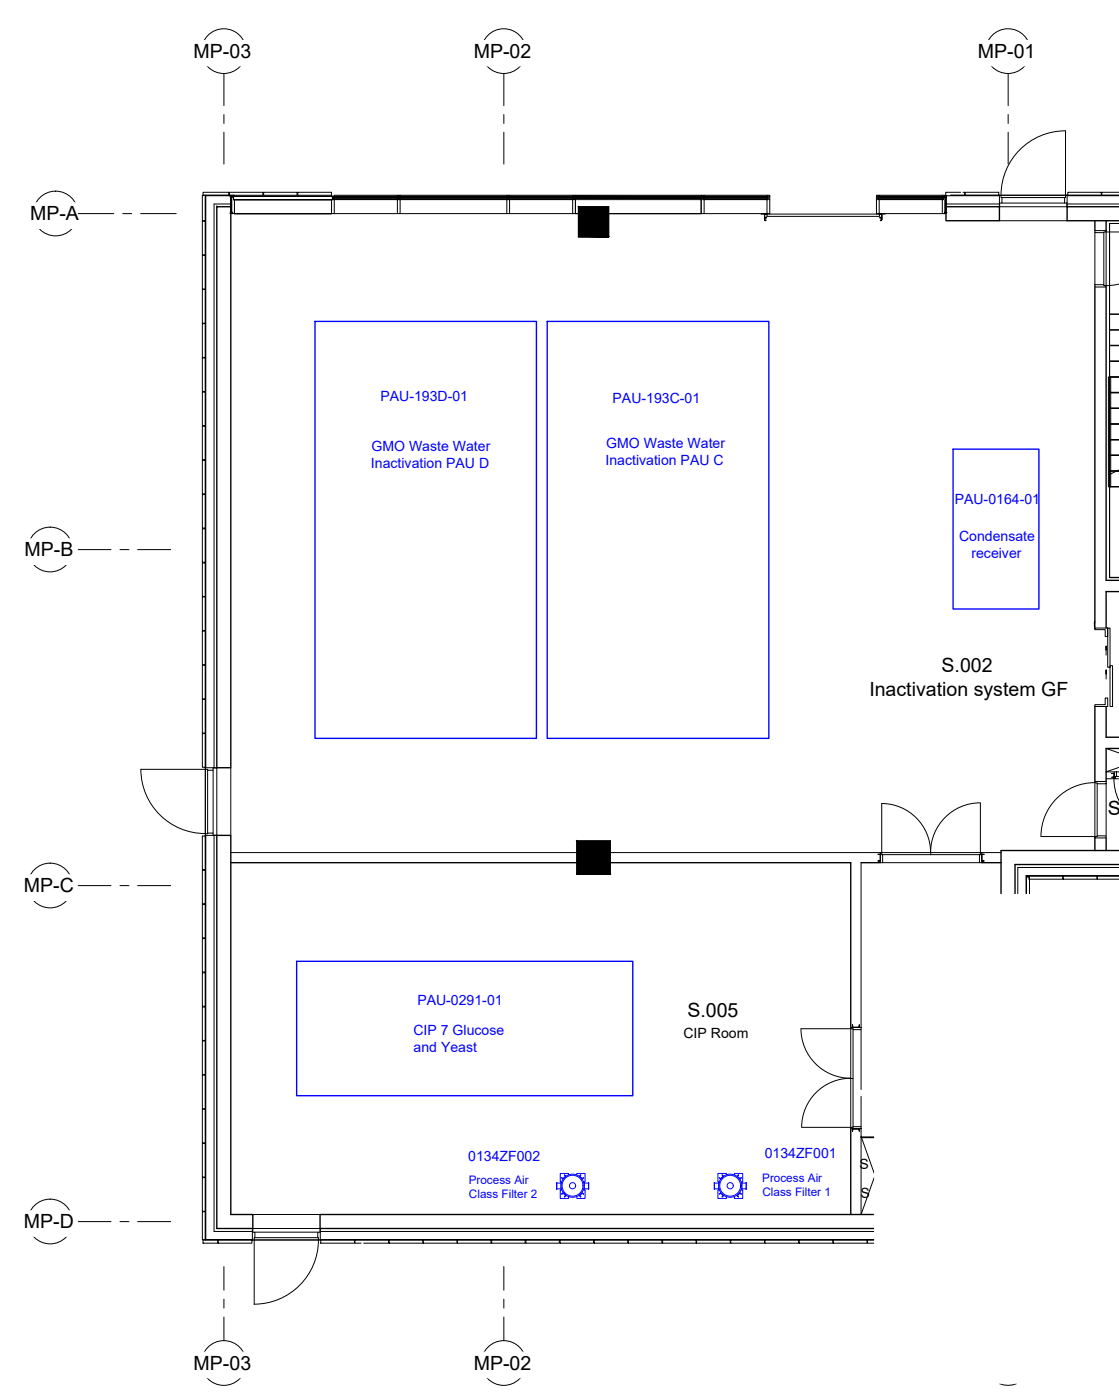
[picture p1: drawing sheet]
<svg xmlns="http://www.w3.org/2000/svg" width="206mm" height="258mm" viewBox="0 0 206 258" stroke-linecap="round" stroke-linejoin="round" font-family="sans-serif">
<!-- layer: Equipment -->
<g fill="none" stroke="#00f" stroke-width=".18">
<path d="M102.7 218.3v1.2zM102.7 218.4h.8M102.7 219.4h.8M103.5 219v.5l.1-.1M103.6 218.4l-.1-.1v.5M103.6 219.6h-.2v1.6h1.5v-.3M103.8 217.5h.1M104.2 216.8v.1M104.2 216.9l.1 .3M104.2 216.8l.2 .3-.6 .6-.2-.3 .2 .1M104.3 217.2l-.4 .3M104.9 216.9v-.3h-1.5v1.6h.2"/>
<path d="M106.4 216.9v-.3h1.5v1.6h-.2M107 217.2l.4 .3M107.1 216.8v.1M107.1 216.9l-.1 .3M107.1 216.8l-.2 .3 .5 .6 .3-.3M107.4 217.5h.1M107.6 217.4h.1M107.6 217.4l-.1 .1M107.7 219.6h.2v1.6h-1.5v-.3M107.7 218.4l.1-.1v.5M107.8 219v.5l-.1-.1M107.8 218.4h.8"/>
<path d="M107.8 219.4h.8M108.6 218.3v1.2zM131.8 218.3v1.2zM131.8 218.4h.8M131.8 219.4h.8M132.6 219v.5l.1-.1M132.7 218.4l-.1-.1v.5M132.8 219.6h-.3v1.6h1.5v-.3M132.9 217.5h.1M133.4 217.1v.1M133.4 217.1l-.2-.3 .3 .3-.5 .6-.3-.3 .2 .1M133.4 217.2l-.4 .3"/>
<path d="M134 216.9v-.3h-1.5v1.6h.3M135.5 216.9v-.3h1.5v1.6h-.2M136.1 217.1v.1M136.1 217.2l.4 .3M136.2 216.8v.1M136.3 216.8l-.3 .3 .6 .6 .2-.3-.2 .1M136.3 216.9l-.2 .2M136.5 217.5h.1M136.8 219.6h.2v1.6h-1.5v-.3M136.8 218.4l.1-.1v.5M136.9 219v.5l-.1-.1M136.9 218.4h.8"/>
<path d="M136.9 219.4h.8M137.7 218.3h.1M137.7 219.5h.1M137.7 218.3v1.2M103.8 220.3h.1M103.8 220.3l-.2 .1 .2-.2 .6 .5-.2 .3M103.9 220.3l.4 .3M104.2 220.8v.1M104.3 220.6v.1M104.3 220.7l-.1 .2M107 220.6v.1M107 220.7l.1 .2"/>
<path d="M107.1 220.8v.1M107.4 220.3h.1M107.4 220.3l-.4 .3M107.5 220.3l.1 .1M107.6 220.4h.1M107.7 220.4l-.3-.2-.5 .5 .2 .3M132.9 220.3h.1M132.9 220.3l-.2 .1 .3-.2 .5 .5-.3 .2 .2-.2M133 220.3l.4 .3M133.4 220.6v.1M136.1 220.6v.1M136.1 220.7l.2 .2"/>
<path d="M136.2 220.8v.1M136.5 220.3h.1M136.5 220.3l-.4 .3M136.6 220.3l.2 .1-.2-.2-.6 .5 .3 .3"/>
<circle cx="105.6" cy="218.9" r="2.14"/>
<circle cx="105.6" cy="218.9" r="1.93"/>
<circle cx="105.6" cy="218.9" r=".57"/>
<circle cx="134.7" cy="218.9" r="2.14"/>
<circle cx="134.7" cy="218.9" r="1.93"/>
<circle cx="134.7" cy="218.9" r=".57"/>
</g>
<!-- layer: A-WALL -->
<g fill="none" stroke="#000" stroke-width=".25">
<path d="M42.6 38.2h-2.6v103.5h2.6v-102.4M174.5 38.2h9.9v2.5h-9.9v-1.4M206.5 38.2h-9.6v2.5h9.6M202 53v61.7M202 40.7v1.9M204.1 40.7v1.9M204.1 53v54.1h2.4M206.5 109.2h-2.4v6.7M202 130.4v13.8M204.1 130.4v5.7h2.4M206.5 138.2h-2.4v6M40 154.2h2.6v70h4v2.6h-6.6z"/>
<path d="M42.6 159.2h63.8M112.6 159.2h44.4v30.4M158.9 159.2h3.5M181.1 159.2h3.6M202 154.7v2.3M204.1 154.7v2.3M206.5 157h-21.8v8M206.5 159.6h-19.2v5.4M157 208.3v15.9M161.3 224.2h-102.2v2.6h102.2"/>
</g>
<!-- layer: A-DOOR -->
<g fill="none" stroke="#000" stroke-width=".18">
<path d="M141.1 39.6v1v-1M141.1 39.5h.1M141.1 39.6h.1M141.1 39.5h.5h-.5M141.5 39.5h20.8v.4h-20.8zM141.5 39.5l-1.1-.1 1.6 .1M141.6 39.5h.1M161.7 39.5l1.6-.1-1 .1M162.2 39.5h.1M162.6 39.5h.1M162.6 39.6h.1M162.6 39.5h-.4h.4"/>
<path d="M162.7 39.6v1v-1M184.4 36h.3v.5h.2v1h-.5zM184.8 36h11.7M184.9 36.5h11.5M184.9 37.5h11.5M188.2 27.6a11.8 11.8 0 0 1 8.4-3.5v11.9h-11.9a11.8 11.8 0 0 1 3.5-8.4zM196.6 36h.3v1.5h-.5v-1h.2zM141.1 40.5h.1M141.1 40.2v.3M141.1 40.7h.2M141.1 40.2h.1M141.1 40.2h.3h-.1"/>
<path d="M141.1 40.7h.1M141.2 40.7l-.1-.2v.2M141.3 40.7v-.1zM141.4 40.2h.1M162.3 40.2h.1M162.4 40.6l.1 .1zM162.5 40.2h-.2h.3M162.5 40.7l.2-.2-.1 .2h-.1M162.6 40.5h.1M162.6 40.2h.1M162.7 40.2v.3M202 52.6h1.7v.1h.4v.3h-2.1z"/>
<path d="M202 42.6h2.1v.2h-.4v.1h-1.7zM202 42.9v9.7M203.7 42.9v9.7M206.5 42.8h-2.4v9.9l2.4-.3M201.9 115.1h.1M201.9 115.1v.6M201.9 115.7h.1M202 115.1h.1M202 115.7h.1M202 115.9v-1.2v1.4M202 115.9h2.4v1.6h-.5v-1.3h-1.9zM204.1 120v-.7v.7"/>
<path d="M204.1 119.3v1.6M204.4 115.9h.4v7.3h-.4zM202 130.1h1.9v-1.3h.5v1.6h-2.4zM204.1 124.4v-.7v.7M204.1 123.7v1.6M204.8 122.9h.5v7.5h-.5zM26 142a11.9 11.9 0 0 0 11.9 11.9v-11.9h-11.9M37.9 153.9l1.4-.1v.4h-1.4zM37.9 141.7h1.4v.5h-1v-.2h-.4zM37.9 142.1v11.7M38.3 142.2v11.6M39.3 142.2v11.6"/>
<path d="M162 157.7h.4v1.2h-.4h.4v-1.2zM162.4 157.4h.3v.4h.2v1.4h-.5zM162.7 157.8h18.2M162.9 159.2h17.8M171.7 157.4v.4M180.9 148.2a9.2 9.2 0 0 0-9.2 9.1 9 9 0 0 0-9-9M180.9 157.4h.2v1.8h-.4v-1.4h.2zM180.9 148.2v9.2h-18.2v-9.1M181.1 157.7h.5h-.5v1.2h.5h-.5zM202 144.5a9.9 9.9 0 0 0-9.9 9.9M202 144.2h2.1v.5h-1.7v-.2h-.4zM202 154.4h.4v-.1h1.7v.4h-2.1z"/>
<path d="M202 144.5v9.9h-9.9M202.4 144.7v9.6M204.1 144.7v9.6M205.1 142.8h.5v.7h-.5l.5-.1v-.6zM205.5 143.7a9.3 9.3 0 0 0 1 4.2M205.8 143.7h.7M206 142.5h-.4v1.2h.2v-.4h.2v-.8h.5M206 143.3h.5M147.8 189.9a9.2 9.2 0 0 0 9.1 9.1 9 9 0 0 0-9 9.1M147.8 189.9h9.2v18.2h-9M157 189.6h1.9v.5h-1.5v-.2h-.4zM157 199.1h.4"/>
<path d="M157.3 189.2v.4h1.2v-.4v.4h-1.2zM157.4 189.9v18.2M158.9 190.1v11M157 208.1h.4v-.1h1.5v.3h-1.9zM157.3 208.3h1.2v.5v-.4h-1.2v.4zM158.9 202.4v5.6M46.6 227.4h.4l-.1 1.5h-.3zM47 228.9h11.7M47 228.4h11.6M47 227.4h11.6M58.6 227.4h.5v1.5h-.3zM58.8 228.9h-11.9v11.9"/>
<path d="M58.8 228.9a11.9 11.9 0 0 1-11.9 11.8"/>
</g>
<!-- layer: S-COLS -->
<g fill="#000" stroke="#000" stroke-width=".18">
<path d="M106.7 38.2l5.6 5.4v-5.4zM106.7 38.2l5.6 5.4h-5.6z"/>
<path d="M106.7 43.6l5.6 .1v-.1zM106.7 43.6l5.6 .1h-5.6z"/>
<path d="M106.4 155.2l6.2 6.1v-6.1zM106.4 155.2l6.2 6.1h-6.2z"/>
<path d="M106.4 161.3l6.2 .1zM106.4 161.3l6.2 .1z"/>
</g>
<path d="M106.7 38.2h5.6v5.5h-5.6zM106.4 155.2h6.2v6.2h-6.2z" fill="none" stroke="#000" stroke-width=".18"/>
<!-- layer: S-FNDN -->
<g fill="none" stroke="#000" stroke-width=".18">
<path d="M42.2 36h.1M48.5 36h.1M54.8 36h.1M178 36h.1M184.3 36h.1M184.4 37.5v.7M196.8 38.2h.1M196.8 37.5v.7M197 36h-.2M203.2 36h.1M37.8 40.7v.1M37.8 47v.1"/>
<path d="M37.8 53.4h.1M37.8 59.7h.1M37.8 66v.1M37.8 72.3v.1M37.8 78.5v.2M37.8 84.9v.1M37.8 91.2v.1M37.8 97.5v.1M37.8 103.8v.1M37.8 110.1v.1M37.8 116.4v.1M37.8 122.7v.1"/>
<path d="M37.8 129v.1M37.8 135.3v.1M37.8 141.6l.1 .1M37.9 154.2l-.1 .1M39.3 154.2h.7M40 141.7h-.7M37.8 160.5v.1M37.8 166.8v.1M37.8 173.1v.1M37.8 179.4v.2M189.4 161.7v.2M189.4 161.8h.5"/>
<path d="M196.1 161.8h.1M202.4 161.8h.1M37.8 185.7v.2M37.8 192v.1M37.8 198.3v.1M37.8 204.7h.1M37.8 211h.1M37.8 217.3v.1M37.8 223.6v.1M37.8 228.8v.1M40.2 229h.1M46.6 228.9l-.1 .1"/>
<path d="M46.6 226.8v.6M59.1 228.9l.1 .1M59.1 226.8v.6M65.4 229h.1M71.7 229h.1M78 229h.1M84.3 229h.1M90.6 229h.1M96.9 229h.1M103.2 229h.1M109.5 229h.1M115.8 229h.1"/>
<path d="M122.1 229h.2M128.4 229h.1M134.7 229h.1M141.1 229h.1M147.4 229h.1M153.7 229h.1M160 229h.1"/>
</g>
<!-- layer: A-WALL-FNSH -->
<g fill="none" stroke="#000" stroke-width=".18">
<path d="M174.5 36l9.9 .1M175.4 36h9M196.9 36h9.6M196.9 36.1h9.6M37.9 141.7v-105.7h4.7l-4.6 .1v105.6M37.9 154.2v74.7h8.7M38 154.2v74.6h8.6M42.6 157.4h63.8M112.6 157.4h49.8M158.9 159.2v30.4M181.1 157.4h3.6M204.1 143.7h1.5"/>
<path d="M206.5 161.7h-17.1v3.3M206.5 161.6h-17.2v3.4M158.9 209.9h.1M158.9 208.3v1.6M158.9 215v9.2M158.9 209.9v.1M59.1 228.9h102.2M59.1 228.8h102.2"/>
</g>
<!-- layer: A-WALL -->
<g fill="none" stroke="#000" stroke-width=".18">
<path d="M40 38.2h.1M42.6 37.7h-3.1v104M42.6 36.1v.2M174.5 36.1v.2M174.5 37.7h9.9M184.4 37.5v.7M196.9 37.5v.7M196.9 37.7h9.6M39.3 141.7h.7M39.3 154.2h.7M39.5 154.2v73.1h7.1M204.1 142.5h1.5"/>
<path d="M206.5 160.1h-18.7v4.9M46.6 226.8v.6M59.1 226.8v.6M59.1 227.3h102.2"/>
</g>
<!-- layer: A-DOOR-OPNG -->
<path d="M184.4 38.2h12.4M184.4 40.7h12.5M40 141.7v12.5M42.6 141.7v12.5M46.6 226.8h12.5M46.6 224.2h12.5" fill="none" stroke="#000" stroke-width=".18"/>
<!-- layer: S-STRS-MBND -->
<g fill="none" stroke="#000" stroke-width=".18">
<path d="M204.7 58v-16.7h1.8h-1.8v16.7h1.8M204.7 58h1.8M204.7 58v31.8M204.7 78.2h1.8M204.7 75.3h1.8M204.7 72.4h1.8M204.7 69.5h1.8M204.7 66.7h1.8M204.7 63.7h1.8M204.7 60.9h1.8M204.7 78.3h1.8M204.7 75.4h1.8"/>
<path d="M204.7 72.5h1.8M204.7 69.6h1.8M204.7 63.8h1.8M204.7 89.8v16.8h1.8M204.7 89.8h1.8M204.7 86.9h1.8M204.7 84h1.8M204.7 81.1h1.8M204.7 87h1.8M204.7 81.2h1.8M206.5 89.8h-1.8v16.8h1.8h-1.8v-16.8M206.5 86.7l-1.8 .9"/>
</g>
<!-- layer: S-STRS -->
<path d="M204.9 78.3h1.6M204.9 75.4h1.6M204.9 72.5h1.6M204.9 69.6h1.6M206.5 66.7h-1.8v2.9M204.7 87.5v.1M204.9 87h1.1M204.9 84h1.6M204.9 81.2h1.6" fill="none" stroke="#000" stroke-width=".18"/>
<!-- layer: A-FLOR-HRAL -->
<path d="M204.5 69.6h.4v17.9l-.2 .1h-.2z" fill="none" stroke="#000" stroke-width=".18"/>
<!-- layer: A-FLOR-HRAL-MBND -->
<path d="M204.9 87.5v2.3h-.4v-2.2" fill="none" stroke="#000" stroke-width=".18"/>
<!-- layer: A-GLAZ-CURT -->
<g fill="none" stroke="#000" stroke-width=".18">
<path d="M37.3 36h.6v4.7h-.6zM37.5 35.5h4.7v.5h-4.7zM42.3 35.5h6.2v.5h-6.2zM43.1 36.8h18.2zM43.1 36.3h18.2v.5h-18.2zM43.1 36.2l18.2 .1zM43.3 39.4h17.9zM43.3 36.8h17.9v2.6h-17.9zM48.6 35.5h6.2v.5h-6.2zM54.9 35.5h6.3v.5h-6.3zM61.5 36.7h12v.1h-12zM61.5 36.5h12v.1h-12z"/>
<path d="M61.5 36.2h12v.1h-12zM73.7 36.7h20v.1h-20zM73.7 36.5h20v.1h-20zM73.7 36.2h20v.1h-20zM93.8 36.7h12v.1h-12zM93.8 36.5h12v.1h-12zM93.8 36.2h12v.1h-12zM106 36.5h23.5v.1h-23.5zM106 36.2h23.5v.1h-23.5zM106.2 39.4h23.2h-17.1M106.2 36.8h23.2v2.6h-23.2zM129.7 36.7h12v.1h-12z"/>
<path d="M129.7 36.5h12v.1h-12zM129.7 36.2h12v.1h-12zM162.1 36.7h11.9v.1h-11.9zM162.1 36.5h11.9v.1h-11.9zM162.1 36.2h11.9v.1h-11.9zM177.2 35.5h-2.7v.5M177.7 35.5h.3v.5h-2.6M178.1 35.5h6.2v.5h-6.2zM197 35.5h6.2v.5h-6.2zM206.5 35.5h-3.2v.5h3.2M37.3 59.7h.6v6.3h-.6zM37.3 53.4h.6v6.3h-.6z"/>
<path d="M37.3 47.1h.6v6.3h-.6zM37.3 40.8h.6v6.2h-.6zM37.3 78.7h.6v6.2h-.6zM37.3 72.4h.6v6.1h-.6zM37.3 66.1h.6v6.2h-.6zM37.3 97.6h.6v6.2h-.6zM37.3 91.3h.6v6.2h-.6zM37.3 85h.6v6.2h-.6zM37.3 116.5h.6v6.2h-.6zM37.3 110.2h.6v6.2h-.6zM37.3 103.9h.6v6.2h-.6zM37.3 135.4h.6v6.2h-.6z"/>
<path d="M37.3 129.1h.6v6.2h-.6zM37.3 122.8h.6v6.2h-.6zM37.3 154.3h.6v6.2h-.6zM37.3 160.6h.6v6.2h-.6zM37.3 166.9h.6v6.2h-.6zM37.3 173.2h.6v6.2h-.6zM37.3 179.6h.6v6.1h-.6zM189.4 165v-3.1h.5v3.1M189.9 161.7h6.2v.6h-6.2zM196.2 161.7h6.2v.6h-6.2zM206.5 161.7h-4v.6h4M37.3 185.9h.6v6.1h-.6z"/>
<path d="M37.3 192.1h.6v6.2h-.6zM37.3 198.4h.6v6.3h-.6zM37.3 204.7h.6v6.3h-.6zM37.3 211h.6v6.3h-.6zM37.3 217.4h.6v6.2h-.6zM37.3 223.7h.6v5.1h-.6zM37.5 228.9h2.7v.6h-2.7zM40.3 228.9h6.2v.6h-6.2zM59.2 228.9h6.2v.6h-6.2zM66.6 229.5h-1.1v-.6h6.2v.6h-4.6M71.8 228.9h6.2v.6h-6.2zM78.1 228.9h6.2v.6h-6.2z"/>
<path d="M84.4 228.9h6.2v.6h-6.2zM90.7 228.9h6.2v.6h-6.2zM97 228.9h6.2v.6h-6.2zM103.3 228.9h6.2v.6h-6.2zM109.6 228.9h6.2v.6h-6.2zM115.9 228.9h6.2v.6h-6.2zM122.3 228.9h6.1v.6h-6.1zM128.5 228.9h6.2v.6h-6.2zM134.8 228.9h6.3v.6h-6.3zM141.1 228.9h6.3v.6h-6.3zM147.4 228.9h6.3v.6h-6.3zM153.8 228.9h6.2v.6h-6.2z"/>
<path d="M161.3 228.9h-1.2v.6h1.2"/>
</g>
<g fill="#000" stroke="#000" stroke-width=".18">
<path d="M43.1 36.8h18.2zM43.1 36.8h18.2z"/>
<path d="M43.3 39.4h17.9zM43.3 39.4h17.9z"/>
<path d="M106 36.5l23.5 .1v-.1zM106 36.5l23.5 .1h-23.5z"/>
<path d="M106 36.2l23.5 .1v-.1zM106 36.2l23.5 .1h-23.5z"/>
</g>
<!-- layer: A-DETL-GENF -->
<g fill="#000" stroke="#000" stroke-width=".18">
<path d="M42.6 39.4l.2-.1zM42.6 39.3h.2z"/>
<path d="M42.6 36.3l.2-.1zM42.6 36.2h.2z"/>
<path d="M174.4 39.4l.1-.1zM174.4 39.3h.1z"/>
<path d="M174.4 36.3l.1-.1zM174.4 36.2h.1z"/>
</g>
<g fill="none" stroke="#000" stroke-width=".18">
<path d="M42.6 36.3h.2v3h-.2zM42.6 36.4h.1M42.6 36.5h.1M42.6 36.6h.1M42.6 36.8h.1M42.6 36.9h.1M42.6 37.1h.1M42.6 37.2h.1M42.6 37.3h.1M42.6 37.4h.1M42.6 37.6h.1M42.6 37.7h.1"/>
<path d="M42.6 37.8h.1M42.6 38h.1M42.6 38.1h.1M42.6 38.2h.1M42.6 38.4h.1M42.6 38.5h.1M42.6 38.6h.1M42.6 38.8h.1M42.6 38.9h.1M42.6 39h.1M42.6 39.2h.1M42.6 39.3v.1h.2v-.1"/>
<path d="M42.6 39.4h.2M42.6 36.3v-.1h.2v.1M42.6 36.2h.2M42.6 37.5h.2M42.6 36.5h.2M42.6 39.2h.2M42.6 39.1h.2M42.6 39h.2M42.6 38.8h.2M42.6 38.7h.2M42.6 38.6h.2M42.6 38.4h.2"/>
<path d="M42.6 38.3h.2M42.6 38.2h.2M42.6 38h.2M42.6 37.9h.2M42.6 37.8h.2M42.6 37.7h.2M42.6 37.4h.2M42.6 37.2h.2M42.6 37.1h.2M42.6 37h.2M42.6 36.8h.2M42.6 36.7h.2"/>
<path d="M42.6 36.6h.2M42.7 39.3h.1M42.7 36.3h.1M42.7 39.2h.1M42.7 39h.1M42.7 38.9h.1M42.7 38.8h.1M42.7 38.6h.1M42.7 38.5h.1M42.7 38.4h.1M42.7 38.2h.1M42.7 38.1h.1"/>
<path d="M42.7 38h.1M42.7 37.8h.1M42.7 37.7h.1M42.7 37.4h.1M42.7 37.3h.1M42.7 37.2h.1M42.7 37.1h.1M42.7 36.9h.1M42.7 36.8h.1M42.7 36.6h.1M42.7 36.4h.1M174.4 36.3h.1v3h-.1z"/>
<path d="M174.4 39.3v.1h.1v-.1M174.4 39.4h.1M174.4 36.3v-.1h.1v.1M174.4 36.2h.1M174.4 37.5h.1M174.4 36.5h.1M174.4 39.2h.1M174.4 39.1h.1M174.4 39h.1M174.4 38.8h.1M174.4 38.7h.1M174.4 38.6h.1"/>
<path d="M174.4 38.4h.1M174.4 38.3h.1M174.4 38.2h.1M174.4 38h.1M174.4 37.9h.1M174.4 37.8h.1M174.4 37.7h.1M174.4 37.4h.1M174.4 37.2h.1M174.4 37.1h.1M174.4 37h.1M174.4 36.8h.1"/>
<path d="M174.4 36.7h.1M174.4 36.6h.1M174.4 38.9h.1M174.4 38.5h.1M174.4 38.1h.1M174.4 37.3h.1M174.4 36.9h.1M174.4 36.4h.1M174.5 39.3h.1M174.5 36.3h.1M174.5 39.2h.1M174.5 39h.1"/>
<path d="M174.5 38.9h.1M174.5 38.8h.1M174.5 38.6h.1M174.5 38.5h.1M174.5 38.4h.1M174.5 38.2h.1M174.5 38.1h.1M174.5 38h.1M174.5 37.8h.1M174.5 37.7h.1M174.5 37.6h.1M174.5 37.4h.1"/>
<path d="M174.5 37.3h.1M174.5 37.2h.1M174.5 37.1h.1M174.5 36.9h.1M174.5 36.8h.1M174.5 36.6h.1M174.5 36.5h.1M174.5 36.4h.1"/>
<circle cx="42.6" cy="36.3" r=".06"/>
<circle cx="42.6" cy="39.2" r=".06"/>
<circle cx="174.4" cy="36.3" r=".06"/>
<circle cx="174.4" cy="39.2" r=".06"/>
</g>
<!-- layer: A-GLAZ-CWMG -->
<g fill="none" stroke="#000" stroke-width=".18">
<path d="M42.6 36.3l.2-.3h.5v.2h-.2v.6h.2v2.6h-.7v-.1M61.2 36v.2h.1v.6h-.1v2.6h.5v-2.6h-.2v-.6h.2v-.2h11.6M61.7 39.4h11.6M61.7 36.3v.2M61.7 36.6v.1M73.3 36.3v.2M73.3 36.6v.1M73.8 36h-.5v.2h.2v.6h-.2v2.6h.5v-2.6h-.1v-.6h.1v-.2h19.7M73.8 39.4h19.7M73.8 36.3v.2M73.8 36.6v.1M93.5 36.3v.2"/>
<path d="M93.5 36.6v.1M94 36h-.5v.2h.2v.6h-.2v2.6h.5v-2.6h-.2v-.6h.2v-.2h11.7M94 39.4h11.7M94 36.3v.2M94 36.6v.1M105.7 36.3v.2M105.7 36.6v.1M106.2 36h-.5v.2h.1v.6h-.1v2.6h.5v-2.6h-.2v-.6h.2v-.2h23.2M106.2 36.3v.2M106.2 36.6v.2M129.4 36.3v.2M129.4 36.6v.2"/>
<path d="M129.9 36h-.5v.2h.1v.6h-.1v2.6h.5v-2.6h-.2v-.6h.2v-.2h11.6M129.9 39.4h10.5M129.9 36.3v.2M129.9 36.6v.1M142 36.2v-.2h-.5v.2h.2v.6h-.2v2.6M142 36.2h-.1v.6h.1v2.6M142 36.2v.6M161.7 36.2v.6M162.2 36h-.5v.2h.2v.6h-.2v2.6M163.3 39.4h10.6M173.9 36h-11.7v.2h-.1v.6h.1v2.6M173.9 36.3v.2"/>
<path d="M173.9 36.6v.1M174.5 36.3l-.1-.3h-.5v.2h.1v.6h-.1v2.6h.6v-.1"/>
</g>
<!-- layer: 0 -->
<path d="M159 210l2.3 6.5M161.3 217.4l-2.4 6.8" fill="none" stroke="#000" stroke-width=".18"/>
<!-- layer: Q-CASE -->
<path d="M161.3 209.9h-2.4h2.4l-2.4 .1v5" fill="none" stroke="#000" stroke-width=".18"/>
<!-- layer: A-DETL-THIN -->
<path d="M204.6 81.2h1.9M204.6 84h1.9" fill="none" stroke="#000" stroke-width=".18"/>
<!-- layer: A-DETL -->
<path d="M204.1 138.2l2.4 .8M206.5 141.6l-2.4 .9" fill="none" stroke="#000" stroke-width=".18"/>
<!-- layer: S-GRID-IDEN -->
<g fill="none" stroke="#000" stroke-width=".18">
<path d="M184.4 255.4a4.1 4.1 0 0 0 3.2 0"/>
<circle cx="41.3" cy="9.4" r="4.1"/>
<circle cx="92.9" cy="9.4" r="4.1"/>
<circle cx="186" cy="9.4" r="4.1"/>
<circle cx="10.3" cy="39.4" r="4.1"/>
<circle cx="9.2" cy="101.4" r="4.1"/>
<circle cx="9.2" cy="163.4" r="4.1"/>
<circle cx="9.2" cy="225.5" r="4.1"/>
<circle cx="41.3" cy="251.6" r="4.1"/>
<circle cx="92.9" cy="251.6" r="4.1"/>
</g>
<g fill="#fff" stroke="#fff" stroke-width=".18">
<path d="M87 7.5v4.7l14.1-4.7zM87 12.2l14.1-4.7v4.7z"/>
<path d="M180 7.5v4.7l14.1-4.7zM180 12.2l14.1-4.7v4.7z"/>
<path d="M35.3 7.5v4.7l14.1-4.7zM35.3 12.2l14.1-4.7v4.7z"/>
<path d="M87 249.6v4.7l14.1-4.7zM87 254.3l14.1-4.7v4.7z"/>
<path d="M35.3 249.6v4.7l14.1-4.7zM35.3 254.3l14.1-4.7v4.7z"/>
<path d="M5.2 37.4v4.8l12.1-4.8zM5.2 42.2l12.1-4.8v4.8z"/>
<path d="M4.1 99.5v4.7l12.2-4.7zM4.1 104.2l12.2-4.7v4.7z"/>
<path d="M4 161.5v4.7l12.4-4.7zM4 166.2l12.4-4.7v4.7z"/>
<path d="M4 223.5v4.7l12.4-4.7zM4 228.2l12.4-4.7v4.7z"/>
</g>
<!-- layer: S-GRID -->
<g fill="none" stroke="#000" stroke-width=".18">
<path d="M41.3 13.6v5.9M93 13.6v5.9M186 13.6v5.9M14.4 39.4h6.6M22.6 39.4h1.7M25.9 39.4h6.6M41.3 21.1v1.7M41.3 24.4v5.9M93 21.1v1.7M93 24.4v5.9M186 21.1v1.7M186 24.4v5.9"/>
<path d="M14.4 101.4h6.1M22.1 101.4h1.7M25.4 101.4h6.1M14.4 163.5h6.1M22.1 163.5h1.7M25.4 163.5h6.1M14.4 225.5h6.1M22.1 225.5h1.7M25.4 225.5h6.1M41.3 233.8v4.3M41.3 239.8v1.6M93 233.8v4.3"/>
<path d="M93 239.8v1.6M41.3 243.1v4.4M93 243.1v4.4"/>
</g>
<!-- layer: Equipment -->
<path d="M58.1 59.3h40.9v77h-40.9zM101 59.3h40.9v77h-40.9zM175.8 82.9h15.9v29.5h-15.9zM54.7 177.4h62.1v24.8h-62.1z" fill="none" stroke="#00f" stroke-width=".25"/>
<g font-size="3.6">
<text x="35.7" y="10.7">MP-03</text>
<text x="87.4" y="10.7">MP-02</text>
<text x="180.4" y="10.7">MP-01</text>
<text x="5.5" y="40.7">MP-A</text>
<text x="4.5" y="102.7">MP-B</text>
<text x="173.7" y="124">S.002</text>
<text x="160.4" y="128.5">Inactivation system GF</text>
<text x="204.4" y="150.4">S.</text>
<text x="4.4" y="164.7">MP-C</text>
<text x="126.8" y="187.8">S.005</text>
<text x="4.4" y="226.7">MP-D</text>
<text x="35.7" y="252.8">MP-03</text>
<text x="87.4" y="252.8">MP-02</text>
</g>
<g font-size="2.6" fill="#00f">
<text x="70.2" y="74.1">PAU-193D-01</text>
<text x="113" y="74.3">PAU-193C-01</text>
<text x="68.5" y="83.3">GMO Waste Water</text>
<text x="111.8" y="82.8">GMO Waste Water</text>
<text x="68.4" y="86.5">Inactivation PAU D</text>
<text x="111.7" y="85.9">Inactivation PAU C</text>
<text x="176.1" y="92.9">PAU-0164-01</text>
<text x="177" y="99.8">Condensate</text>
<text x="179.2" y="102.9">receiver</text>
<text x="77" y="185.5">PAU-0291-01</text>
<text x="76.3" y="191.1">CIP 7 Glucose</text>
<text x="76.3" y="194.2">and Yeast</text>
<text x="86.4" y="214.2">0134ZF002</text>
<text x="141.1" y="213.8">0134ZF001</text>
</g>
<g font-size="2.6">
<text x="126.1" y="191.5">CIP Room</text>
<text x="158.6" y="215.7">S</text>
<text x="158.8" y="221.1">S</text>
</g>
<g font-size="2.2" fill="#00f">
<text x="86.5" y="218.6">Process Air</text>
<text x="86.5" y="221.2">Class Filter 2</text>
<text x="140.6" y="218.2">Process Air</text>
<text x="140.7" y="220.8">Class Filter 1</text>
</g>
</svg>
